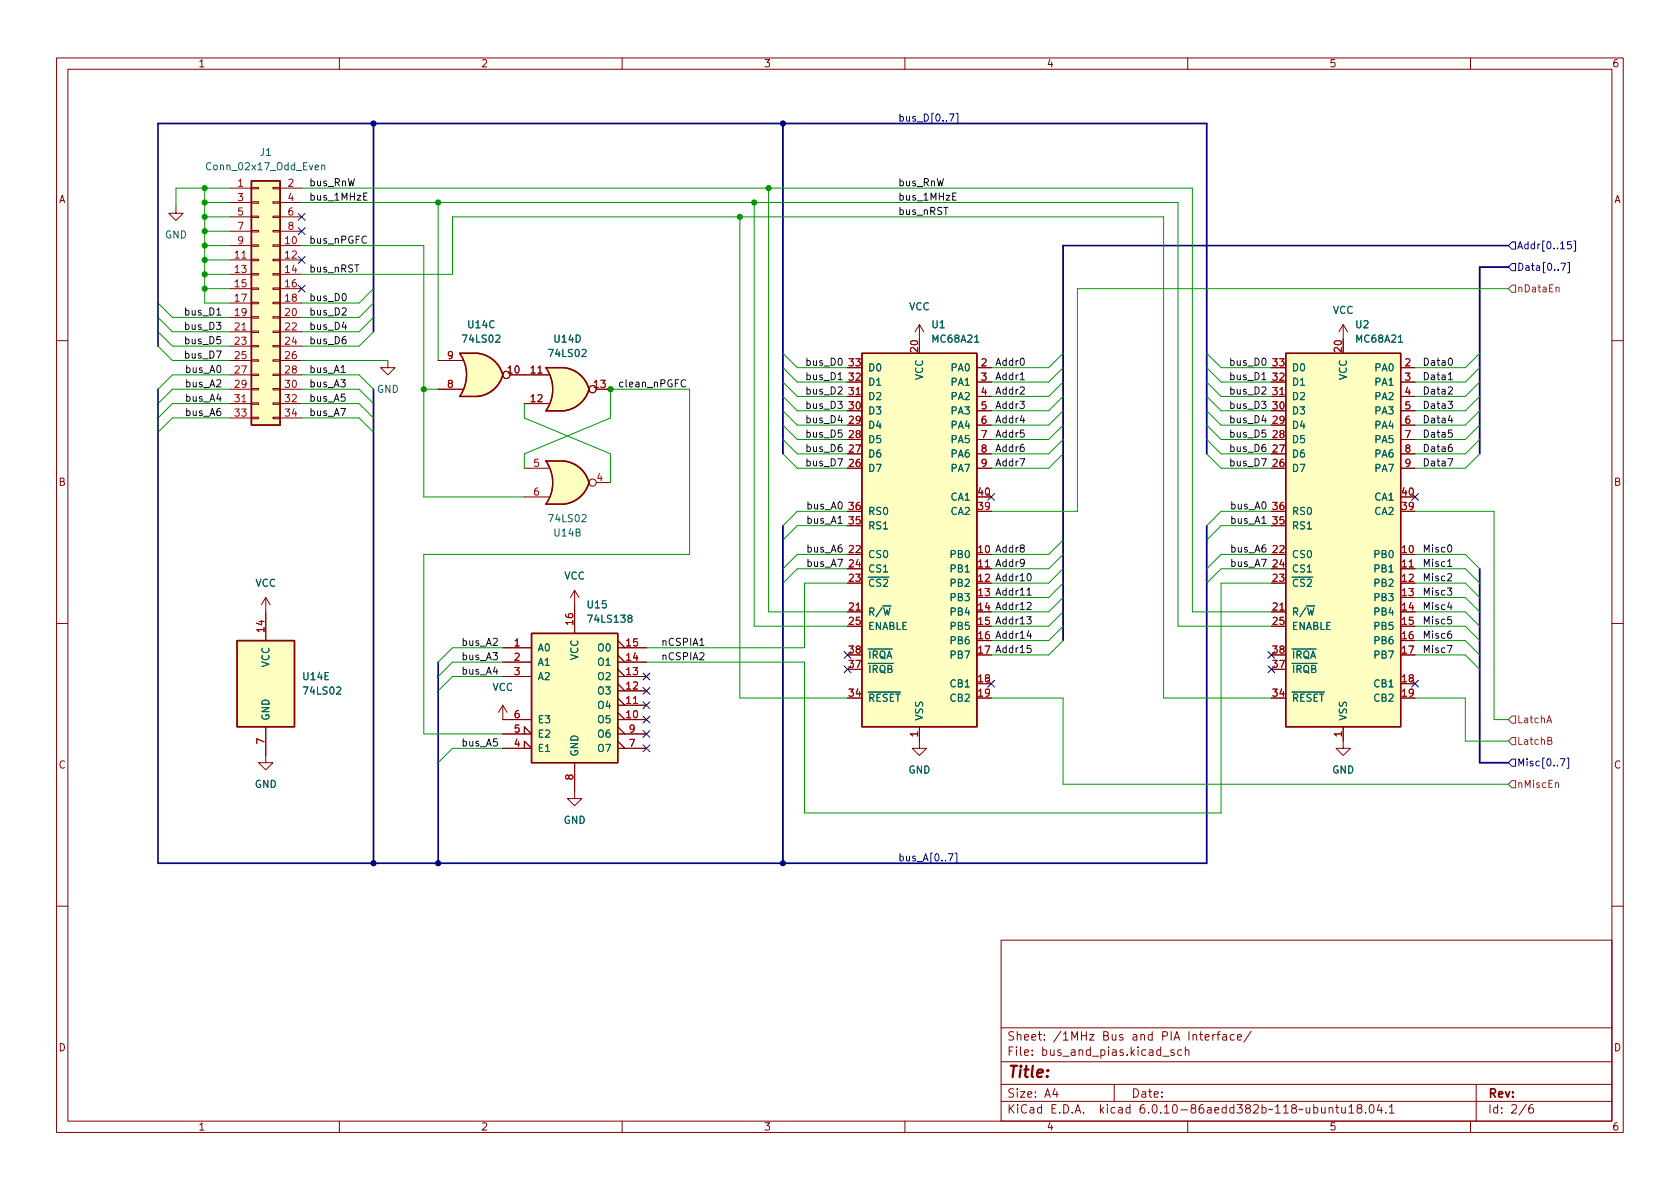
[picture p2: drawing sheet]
<svg xmlns="http://www.w3.org/2000/svg" width="297mm" height="210mm" viewBox="0 0 297 210" stroke-linecap="round" stroke-linejoin="round" font-family="sans-serif">
<g fill="none" stroke="#840000" stroke-width=".18">
<path d="M10 10.2h277v190.1h-277zM12 12.2h273v186.1h-273zM60 10.2v2M110 10.2v2M160 10.2v2M210 10.2v2M260 10.2v2M31.1 36.4v1.3h1.3l-1.3 1.3-1.3-1.3h1.3M40.6 33.3h3.8M40.6 35.8h3.8M40.6 38.3h3.8M44.4 38.2h1.3v.3h-1.3z"/>
<path d="M44.4 35.7h1.3v.2h-1.3zM44.4 33.1h1.3v.3h-1.3zM48.3 38.2h1.2v.3h-1.2zM48.3 35.7h1.2v.2h-1.2zM48.3 33.1h1.2v.3h-1.2zM49.5 33.3h3.8M49.5 35.8h3.8M49.5 38.3h3.8M40.6 43.4h3.8M40.6 46h3.8M40.6 48.5h3.8M40.6 51h3.8"/>
<path d="M40.6 53.6h3.8M40.6 56.1h3.8M40.6 58.7h3.8M40.6 40.9h3.8M44.4 58.5h1.3v.3h-1.3zM44.4 56h1.3v.3h-1.3zM44.4 53.5h1.3v.2h-1.3zM44.4 50.9h1.3v.3h-1.3zM44.4 48.4h1.3v.2h-1.3zM44.4 45.8h1.3v.3h-1.3zM44.4 43.3h1.3v.3h-1.3zM44.4 40.8h1.3v.2h-1.3z"/>
<path d="M48.3 58.5h1.2v.3h-1.2zM48.3 56h1.2v.3h-1.2zM48.3 53.5h1.2v.2h-1.2zM48.3 50.9h1.2v.3h-1.2zM48.3 48.4h1.2v.2h-1.2zM48.3 45.8h1.2v.3h-1.2zM48.3 43.3h1.2v.3h-1.2zM48.3 40.8h1.2v.2h-1.2zM49.5 43.4h3.8M49.5 46h3.8M49.5 48.5h3.8M49.5 51h3.8"/>
<path d="M49.5 53.6h3.8M49.5 56.1h3.8M49.5 58.7h3.8M49.5 40.9h3.8M162.6 57.4l-.8 1.3M162.6 57.4v2.5M162.6 57.4l.7 1.3M237.5 57.4v2.5M237.5 57.4l-.8 1.3M237.5 57.4l.8 1.3M10 60.2h2M40.6 61.2h3.8"/>
<path d="M40.6 63.7h3.8M40.6 66.3h3.8M40.6 68.8h3.8M40.6 71.4h3.8M40.6 73.9h3.8M44.4 73.8h1.3v.2h-1.3zM44.4 71.2h1.3v.3h-1.3zM44.4 68.7h1.3v.3h-1.3zM44.4 66.2h1.3v.2h-1.3zM44.4 63.6h1.3v.3h-1.3zM44.4 61.1h1.3v.2h-1.3zM48.3 73.8h1.2v.2h-1.2z"/>
<path d="M48.3 71.2h1.2v.3h-1.2zM48.3 68.7h1.2v.3h-1.2zM48.3 66.2h1.2v.2h-1.2zM48.3 63.6h1.2v.3h-1.2zM48.3 61.1h1.2v.2h-1.2zM49.5 61.2h3.8M49.5 63.7h3.8M49.5 66.3h3.8M49.5 68.8h3.8M49.5 71.4h3.8M49.5 73.9h3.8M68.6 63.7v1.3h1.2l-1.2 1.3-1.3-1.3h1.3"/>
<path d="M77.5 63.7h4.3M77.5 68.8h4.3M84.5 62.5h-3.2a6.7 6.7 0 0 1 0 7.6h3.2M90.2 66.3h6.8M92.7 71.4h4.3M99.7 65h-3.2a6.6 6.6 0 0 1 0 7.6h3.2M105.4 68.8h2.5M149.9 70.1h2.5M172.7 65h2.6M172.7 67.6h2.6M172.7 70.1h2.6M172.7 72.6h2.6"/>
<path d="M172.7 75.2h2.6M172.7 77.7h2.6M224.8 70.1h2.5M247.6 65h2.6M247.6 67.6h2.6M247.6 70.1h2.6M247.6 72.6h2.6M247.6 75.2h2.6M247.6 77.7h2.6M285 60.2h2M92.7 82.8h4.3M92.7 87.9h4.3"/>
<path d="M99.7 81.5h-3.2a6.6 6.6 0 0 1 0 7.6h3.2M105.4 85.3h2.5M172.7 80.3h2.6M172.7 82.8h2.6M247.6 80.3h2.6M247.6 82.8h2.6M10 110.2h2M47 105.7v7.6M47 105.7l-.8 1.2M47 105.7l.8 1.2M88.9 114.5h5.1M88.9 119.6h5.1"/>
<path d="M88.9 117.1h5.1M101.6 104.4v7.6M101.6 104.4l-.8 1.3M101.6 104.4l.8 1.3M109.2 114.5h5.1M109.2 119.6h5.1M109.2 118.4l1.3 1.2M109.2 117.1h5.1M109.2 115.8l1.3 1.3M109.2 113.3l1.3 1.2M149.9 108.2h2.5M224.8 108.2h2.5"/>
<path d="M247.6 100.6h2.6M285 110.2h2M47 128.5v6.4h1.3l-1.3 1.2-1.3-1.2h1.3M88.9 132.3h5.1l-1.3-1.2v1.2M88.9 129.8h5.1l-1.3-1.3v1.3M88.9 124.7l-.8 1.3M88.9 124.7v2.5h5.1M88.9 124.7l.8 1.3M101.6 134.9v6.3h1.3l-1.3 1.3-1.3-1.3h1.3M109.2 127.2h5.1M109.2 126l1.3 1.2M109.2 124.7h5.1"/>
<path d="M109.2 123.4l1.3 1.3M109.2 122.2h5.1M109.2 120.9l1.3 1.3M109.2 132.3h5.1M109.2 129.8h5.1M109.2 131.1l1.3 1.2M109.2 128.5l1.3 1.3M162.6 128.5v3.8h1.2l-1.2 1.3-1.3-1.3h1.3M237.5 128.5v3.8h1.3l-1.3 1.3-1.3-1.3h1.3M10 160.2h2M177 166.3h108v32h-108zM285 160.2h2"/>
<path d="M60 198.3v2M110 198.3v2M160 198.3v2M177 194.8h108M177 191.8h108M177 187.8h108M177 181.8h108M186.5 192.5l-.4 1h1M186.9 193v1M197 191.8v3M205.6 186.8h1.1M207.6 185.7l-.4-.1-.2 .2 .1 .3 .5 .1v.4h-.6"/>
<path d="M208.9 185.7l-.4-.1-.3 .3v.4l.2 .3h.5M209.6 185.8l.2-.2 .3 .1 .1 .9M209.6 185.1v1.5M210 198.3v2M213.1 183.4l.7-.1-.1-.3-.4-.1-.2 .2v.8h.6M214.4 182.9v1M214.9 182.9l-.3 .1-.2 .2M215.1 182.9h.6M215.7 182.4l-.3 .2v1.3M216.2 183h.6l.1 .9M216.9 183.3l-.5 .1a.29 .29 0 0 0-.3 .2 .29 .29 0 0 0 .3 .3h.5M218.2 183l-.4-.1-.3 .3v.4l.1 .3h.6"/>
<path d="M218.8 183.4l.7-.1-.1-.3-.4-.1-.2 .2 .1 .8h.5M221.2 182.4l-1.3 1.9M235 196l.2-.2 .4 .1v.9M235 195.8v1M236.1 195.8h.6M236.4 195.3v1.3l.3 .2M237.2 195.8l.1 1h.3l.3-.1M237.9 195.8v1M238.5 195.8l.4-.5v1.5M238.5 196.8h.9M240.2 196l-.3-.3 .1-.2 .2-.2 .4 .1 .2 .2-.1 .2-.6 .2-.2 .3 .1 .4 .2 .1h.3l.3-.3-.1-.4-.2-.1M241.4 196.7v.1"/>
<path d="M242.3 195.4l.1-.1a.81 .81 0 0 1 .6 .7 .81 .81 0 0 1-.3 .8h-.1a.81 .81 0 0 1-.6-.6 .81 .81 0 0 1 .3-.8zM243.9 195.3l-.4 1h.9M244.2 195.8v1M245 196.7v.1M245.6 195.8l.5-.5v1.5M245.6 196.8h.9M260 198.3v2M261 191.8v6.5M269.9 195.3l-1.3 1.9M271 195.3a.6 .6 0 0 0-.7 .7v.5l.1 .3h.5l.2-.1 .1-.5-.2-.2-.4-.1-.3 .3"/>
<circle cx="89.5" cy="66.3" r=".63"/>
<circle cx="104.8" cy="68.8" r=".63"/>
<circle cx="104.8" cy="85.3" r=".63"/>
</g>
<g fill="#ffffc2" stroke="#ffffc2" stroke-width=".18">
<path d="M41.9 113.3h10.2v15.2h-10.2z"/>
<path d="M44.4 32h5.1v43.2h-5.1z"/>
<path d="M227.3 62.5h20.3v66h-20.3z"/>
<path d="M99.1 84l5 1.3a5.2 5.2 0 0 1-4.4 3.8z"/>
<path d="M96.5 89.1h3.2z"/>
<path d="M96.5 81.5h3.2z"/>
<path d="M96.5 81.5h3.2v7.6h-3.2a6.7 6.7 0 0 0 0-7.6z"/>
<path d="M99.7 81.5a5.1 5.1 0 0 1 4.4 3.8l-4.9 1.3z"/>
<path d="M99.1 67.5l5 1.3a5.2 5.2 0 0 1-4.4 3.8z"/>
<path d="M96.5 72.6h3.2z"/>
<path d="M96.5 65h3.2z"/>
<path d="M96.5 65h3.2v7.6h-3.2a6.7 6.7 0 0 0 0-7.6z"/>
<path d="M99.7 65a5.1 5.1 0 0 1 4.4 3.8l-4.9 1.3z"/>
<path d="M152.4 62.5h20.3v66h-20.3z"/>
<path d="M84.5 62.5a5.2 5.2 0 0 1 4.4 3.8l-5 1.3z"/>
<path d="M81.3 62.5h3.2z"/>
<path d="M81.3 70.1h3.2z"/>
<path d="M81.3 62.5h3.2v7.6h-3.2a6.6 6.6 0 0 0 0-7.6z"/>
<path d="M83.9 65l5 1.3a5.1 5.1 0 0 1-4.4 3.8z"/>
<path d="M94 112h15.2v22.9h-15.2z"/>
</g>
<path d="M44.4 32h5.1v43.2h-5.1zM81.3 62.5h3.2a5.2 5.2 0 0 1 4.4 3.8 5.1 5.1 0 0 1-4.4 3.8h-3.2a6.6 6.6 0 0 0 0-7.6M99.7 65h-3.2a6.6 6.6 0 0 1 0 7.6h3.2M99.7 65a5.1 5.1 0 0 1 4.4 3.8 5.2 5.2 0 0 1-4.4 3.8M152.4 62.5h20.3v66h-20.3zM227.3 62.5h20.3v66h-20.3zM96.5 81.5h3.2M96.5 81.5a6.6 6.6 0 0 1 0 7.6h3.2M99.7 81.5a5.1 5.1 0 0 1 4.4 3.8 5.2 5.2 0 0 1-4.4 3.8M41.9 113.3h10.2v15.2h-10.2zM94 112h15.2v22.9h-15.2z" fill="none" stroke="#840000" stroke-width=".25"/>
<path d="M56.9 29.3l.2-.1h.3v.8M56.9 29.2v.8" fill="none" stroke="#006464" stroke-width=".18"/>
<g fill="none" stroke="#000084" stroke-width=".18">
<path d="M52.7 37.7l1.2 1.3M53.9 37.7l-1.2 1.3M167.8 20.2h.9l-.6 1.2M169 20h.3v1.9h-.3M52.7 50.4l1.2 1.3M52.7 40.3l1.2 1.2M52.7 45.4l1.2 1.2M53.9 50.4l-1.2 1.3M53.9 40.3l-1.2 1.2M53.9 45.4l-1.2 1.2M267.3 46.6h.7v1.3h-.7l-.6-.7zM267.3 42.8h.7v1.3h-.7l-.6-.7z"/>
<path d="M276 46.5h.8l-.5 1.3M277.2 46.4h.3v1.8h-.3M277.8 42.7h-.6l-.1 .6 .2-.1 .4 .1 .2 .2-.1 .4-.2 .1-.5-.1M278.3 42.6h.3v1.8h-.3M174.7 87.3l1.2 1.2M175.9 87.3l-1.2 1.2M249.6 87.3l1.2 1.2M250.8 87.3l-1.2 1.2M113.7 119l1.2 1.2M114.9 119l-1.2 1.2M149.3 115.2l1.2 1.2M149.3 117.7l1.2 1.3"/>
<path d="M150.5 115.2l-1.2 1.2M150.5 117.7l-1.2 1.3M224.2 115.2l1.2 1.2M224.2 117.7l1.2 1.3M225.4 115.2l-1.2 1.2M225.4 117.7l-1.2 1.3M113.7 129.2l1.2 1.2M113.7 124.1l1.2 1.2M113.7 121.6l1.2 1.2M113.7 131.7l1.2 1.2M113.7 126.6l1.2 1.3M114.9 129.2l-1.2 1.2"/>
<path d="M114.9 124.1l-1.2 1.2M114.9 121.6l-1.2 1.2M114.9 131.7l-1.2 1.2M114.9 126.6l-1.2 1.3M174.7 120.3l1.2 1.2M175.9 120.3l-1.2 1.2M249.6 120.3l1.2 1.2M250.8 120.3l-1.2 1.2M267.3 134.2h.7v1.3h-.7l-.6-.6zM275.9 134.2h.8l-.5 1.2M277.1 134.1h.3v1.8h-.3M167.7 151h.8l-.5 1.2"/>
<path d="M168.9 150.8h.3v1.9h-.3"/>
</g>
<path d="M267.3 50.4h.7v1.3h-.7l-.6-.7zM275.1 50.9l.2-.1h.3l.1 .8M267.3 130.4h.7v1.3h-.7l-.6-.6zM267.3 126.6h.7v1.3h-.7l-.6-.7zM267.3 138h.7v1.3h-.7l-.6-.6zM273.5 127.8l.4-1.2 .4 1.2M273.7 131l.5-.1 .1-.2v-.2l-.6-.1v1.2h.5l.1-.1 .1-.3-.3-.2M275 138.5l.2-.1 .3 .1 .1 .8" fill="none" stroke="#725600" stroke-width=".18"/>
<g fill="none" stroke="#0f0f0f" stroke-width=".18">
<path d="M64.3 34.7h.4M64.9 34.1h-.6v1.3h.6M168.4 34.7h.5M169 34.1h-.6v1.3h.6M60.8 56.9l-.3 .9h.8M60.3 65.9h.7M121.2 67.3a.6 .6 0 0 0-.8 .4 .6 .6 0 0 0 .6 .7l.2-.1M180.4 67.1h.7M256 71h.8l-.4 .4 .3 .2v.5l-.1 .1-.6-.1M256.1 68.5l.5-.1 .2 .4-.8 .9h.8M256.1 67.1h.7M256.2 63.5l.2-.2a.68 .68 0 0 1 .4 .7 .68 .68 0 0 1-.4 .6l-.2-.1-.1-.4z"/>
<path d="M256.4 73.4l-.3 .9h.8M256.7 78.6h-.4a.86 .86 0 0 0 0 1.2l.4-.1 .1-.4-.2-.2h-.4l-.1 .2M256.7 76h-.6v.6l.2-.1 .4 .1 .1 .2-.1 .4-.1 .1-.5-.1M256 81.1h.9l-.6 1.3M256.1 96.4h.2a.68 .68 0 0 1 .4 .6 .68 .68 0 0 1-.4 .6 .85 .85 0 0 1-.2-1.2zM123.8 114.1h.7M181.5 109.1h.8l-.4 .4 .4 .2v.5l-.2 .1-.6-.1M181.6 106.6l.5-.1 .2 .4-.8 .9h.8M181.6 104.3l.4-.3v1.2M181.6 105.2h.7M181.7 101.6l.2-.2a.68 .68 0 0 1 .4 .7 .68 .68 0 0 1-.4 .6l-.2-.1-.1-.4zM181.9 111.5l-.3 .9h.8"/>
<path d="M182.2 112v.9M182.3 114.1h-.6l-.1 .6 .2-.1 .4 .1 .1 .2v.4l-.2 .1-.5-.1M255.9 114.1h.8l-.5 1.3M255.9 104h.8l-.4 .5 .3 .1v.5l-.2 .1-.5-.1M256 101.6l.4-.2 .3 .4-.8 .9h.8M256 100.2h.7M256.3 106.5l-.3 .9h.7M256.6 111.6l-.4 .1a.86 .86 0 0 0 0 1.2l.4-.2 .1-.4-.3-.2h-.2l-.2 .2M256.6 109.1h-.6v.6l.1-.2 .5 .1 .1 .2-.1 .4-.2 .1-.4-.1"/>
</g>
<path d="M66 21.8v36.9M138.4 21.8v58.5M266.7 43.4h-78.7v69.9M266.7 47.2h-5.1v33.1M27.9 68.8v83.8h185.5v-59.6M27.9 61.2v-39.4h185.5v58.5M66 68.8v83.8M138.4 93v59.6M77.5 117.1v35.5M261.6 100.6v34.3h5.1" fill="none" stroke="#000084" stroke-width=".3"/>
<g fill="none" stroke="#009600" stroke-width=".18">
<path d="M36.2 38.3h4.4M36.2 35.8h4.4M36.2 33.3v20.3h4.4M40.6 33.3h-9.5v3.1M53.3 35.8h155v74.9h16.5M53.3 33.3h157.5v74.9h14M77.5 35.8v27.9M130.8 38.3v85.1h19.1M133.3 35.8v74.9h16.6M135.9 33.3v74.9h14M27.9 58.7l2.6 2.5h10.1M27.9 53.6l2.6 2.5h10.1"/>
<path d="M27.9 56.1l2.6 2.6h10.1M36.2 51h4.4M36.2 46h4.4M36.2 43.4h4.4M36.2 40.9h4.4M36.2 48.5h4.4M53.3 48.5h26.7v-10.2h125.7v85.1h19.1M53.3 43.4h21.6v44.5h17.8M66 51l-2.5 2.6h-10.2M66 58.7l-2.5 2.5h-10.2M66 53.6l-2.5 2.5h-10.2M66 56.1l-2.5 2.6h-10.2"/>
<path d="M266.7 51h-76.2v39.4h-15.2M27.9 61.2l2.6 2.5h10.1M40.6 71.4h-10.1l-2.6 2.5M40.6 68.8h-10.1l-2.6 2.6M40.6 66.3h-10.1l-2.6 2.5M40.6 73.9h-10.1l-2.6 2.5M53.3 63.7h15.3M53.3 71.4h10.2l2.5 2.5M53.3 68.8h10.2l2.5 2.6M53.3 66.3h10.2l2.5 2.5M53.3 73.9h10.2l2.5 2.5M74.9 68.8h2.6"/>
<path d="M92.7 71.4v2.5l15.2 6.4v5M138.4 70.1l2.6 2.5h8.9M138.4 72.6l2.6 2.6h8.9M138.4 75.2l2.6 2.5h8.9M138.4 77.7l2.6 2.6h8.9M138.4 62.5l2.6 2.5h8.9M138.4 65l2.6 2.6h8.9M138.4 67.6l2.6 2.5h8.9M188 70.1l-2.6 2.5h-10.1M188 72.6l-2.6 2.6h-10.1M188 75.2l-2.6 2.5h-10.1M188 77.7l-2.6 2.6h-10.1"/>
<path d="M188 62.5l-2.6 2.5h-10.1M188 65l-2.6 2.6h-10.1M188 67.6l-2.6 2.5h-10.1M213.4 70.1l2.5 2.5h8.9M213.4 72.6l2.5 2.6h8.9M213.4 75.2l2.5 2.5h8.9M213.4 77.7l2.5 2.6h8.9M213.4 62.5l2.5 2.5h8.9M213.4 65l2.5 2.6h8.9M213.4 67.6l2.5 2.5h8.9M261.6 70.1l-2.5 2.5h-8.9M261.6 72.6l-2.5 2.6h-8.9"/>
<path d="M261.6 75.2l-2.5 2.5h-8.9M261.6 77.7l-2.5 2.6h-8.9M261.6 62.5l-2.5 2.5h-8.9M261.6 65l-2.5 2.6h-8.9M261.6 67.6l-2.5 2.5h-8.9M92.7 82.8v-2.5l15.2-6.4v-5.1h14v29.2h-47v31.8h14M138.4 80.3l2.6 2.5h8.9M149.9 90.4h-8.9l-2.6 2.6M149.9 98h-8.9l-2.6 2.6M149.9 93h-8.9l-2.6 2.5M188 80.3l-2.6 2.5h-10.1M188 95.5l-2.6 2.5h-10.1"/>
<path d="M188 98l-2.6 2.6h-10.1M213.4 80.3l2.5 2.5h8.9M224.8 90.4h-8.9l-2.5 2.6M224.8 98h-8.9l-2.5 2.6M224.8 93h-8.9l-2.5 2.5M250.2 90.4h14v36.8h2.5M250.2 98h8.9l2.5 2.6M261.6 80.3l-2.5 2.5h-8.9M88.9 114.5h-8.9l-2.5 2.6M88.9 117.1h-8.9l-2.5 2.5M88.9 119.6h-8.9l-2.5 2.6M149.9 103.1h-7.7v11.4h-27.9"/>
<path d="M149.9 100.6h-8.9l-2.6 2.5M188 103.1l-2.6 2.6h-10.1M188 100.6l-2.6 2.5h-10.1M188 108.2l-2.6 2.5h-10.1M188 105.7l-2.6 2.5h-10.1M188 110.7l-2.6 2.6h-10.1M188 113.3l-2.6 2.5h-10.1M224.8 103.1h-8.9v40.7h-73.7v-26.7h-27.9M224.8 100.6h-8.9l-2.5 2.5M250.2 105.7h8.9l2.5 2.5M250.2 103.1h8.9l2.5 2.6M250.2 100.6h8.9l2.5 2.5"/>
<path d="M250.2 110.7h8.9l2.5 2.6M250.2 108.2h8.9l2.5 2.5M250.2 113.3h8.9l2.5 2.5M250.2 115.8h8.9l2.5 2.6M88.9 132.3h-8.9l-2.5 2.6M175.3 123.4h12.7v15.3h78.7M250.2 123.4h8.9v7.7h7.6"/>
</g>
<g fill="#000084" stroke="#000084" stroke-width=".18">
<circle cx="138.4" cy="152.6" r=".46"/>
<circle cx="138.4" cy="21.8" r=".46"/>
<circle cx="66" cy="21.8" r=".46"/>
<circle cx="77.5" cy="152.6" r=".46"/>
<circle cx="66" cy="152.6" r=".46"/>
</g>
<g fill="#009600" stroke="#009600" stroke-width=".18">
<circle cx="130.8" cy="38.3" r=".46"/>
<circle cx="135.9" cy="33.3" r=".46"/>
<circle cx="133.3" cy="35.8" r=".46"/>
<circle cx="36.2" cy="33.3" r=".46"/>
<circle cx="77.5" cy="35.8" r=".46"/>
<circle cx="107.9" cy="68.8" r=".46"/>
<circle cx="36.2" cy="38.3" r=".46"/>
<circle cx="36.2" cy="35.8" r=".46"/>
<circle cx="36.2" cy="51" r=".46"/>
<circle cx="36.2" cy="48.5" r=".46"/>
<circle cx="36.2" cy="46" r=".46"/>
<circle cx="36.2" cy="40.9" r=".46"/>
<circle cx="36.2" cy="43.4" r=".46"/>
<circle cx="74.9" cy="68.8" r=".46"/>
</g>
<text font-size="2.8" fill="#840000" x="178" y="190.6">Title:</text>
<g font-size="2.1" fill="#840000">
<text x="178" y="184">Sheet: /1MHz Bus and PIA Interface/</text>
<text x="178" y="186.7">File: bus_and_pias.kicad_sch</text>
<text x="178" y="196.9">KiCad E.D.A. kicad 6.0.10-86aedd382b~118~ubuntu18.04.1</text>
<text x="178" y="194.1">Size: A4</text>
<text x="200" y="194.1">Date:</text>
<text x="263" y="194.1">Rev:</text>
<text x="263" y="196.9">Id: 2/6</text>
</g>
<g font-size="1.8" fill="#840000">
<text x="35" y="11.9">1</text>
<text x="85" y="11.9">2</text>
<text x="135" y="11.9">3</text>
<text x="185" y="11.9">4</text>
<text x="235" y="11.9">5</text>
<text x="285" y="11.9">6</text>
<text x="10.3" y="35.9">A</text>
<text x="285.3" y="35.9">A</text>
<text x="10.3" y="85.9">B</text>
<text x="285.3" y="85.9">B</text>
<text x="173" y="100.3">11 Addr9</text>
<text x="10.3" y="135.9">C</text>
<text x="285.3" y="135.9">C</text>
<text x="10.3" y="185.9">D</text>
<text x="285.3" y="185.9">D</text>
<text x="35" y="199.9">1</text>
<text x="85" y="199.9">2</text>
<text x="135" y="199.9">3</text>
<text x="185" y="199.9">4</text>
<text x="235" y="199.9">5</text>
<text x="285" y="199.9">6</text>
</g>
<g font-size="1.8" fill="#000084">
<text x="158.7" y="21.5">bus_D[0..7]</text>
<text x="268.2" y="47.9">Data[0..7]</text>
<text x="268.2" y="44.1">Addr[0..15]</text>
<text x="268.2" y="135.5">Misc[0..7]</text>
<text x="158.7" y="152.3">bus_A[0..7]</text>
</g>
<g font-size="1.8" fill="#006464">
<text x="46" y="27.6">J1</text>
<text x="36.9" y="30.1">Conn_02x17_Odd_Even</text>
<text x="29.1" y="42.2">GND</text>
<text x="82.8" y="58">U14C</text>
<text x="160.7" y="54.9">VCC</text>
<text x="164.8" y="58">U1</text>
<text x="235.6" y="55.5">VCC</text>
<text x="239.7" y="58">U2</text>
<text x="82" y="60.6">74LS02</text>
<text x="97.2" y="63.1">74LS02</text>
<text x="98.1" y="60.6">U14D</text>
<text x="153.4" y="65.7">D0</text>
<text x="165" y="60.6">MC68A21</text>
<text x="168.3" y="65.7">PA0</text>
<text x="228.3" y="65.7">D0</text>
<text x="239.9" y="60.6">MC68A21</text>
<text x="243.2" y="65.7">PA0</text>
<text x="66.6" y="69.5">GND</text>
<text x="153.4" y="70.7">D2</text>
<text x="153.4" y="68.2">D1</text>
<text x="163.2" y="67.2" transform="rotate(-90 163.2 67.2)">VCC</text>
<text x="168.3" y="68.2">PA1</text>
<text x="168.3" y="70.7">PA2</text>
<text x="228.3" y="70.7">D2</text>
<text x="228.3" y="68.2">D1</text>
<text x="238.1" y="67.2" transform="rotate(-90 238.1 67.2)">VCC</text>
<text x="243.2" y="68.2">PA1</text>
<text x="243.2" y="70.7">PA2</text>
<text x="153.4" y="75.8">D4</text>
<text x="153.4" y="73.3">D3</text>
<text x="168.3" y="73.3">PA3</text>
<text x="168.3" y="75.8">PA4</text>
<text x="228.3" y="75.8">D4</text>
<text x="228.3" y="73.3">D3</text>
<text x="243.2" y="73.3">PA3</text>
<text x="243.2" y="75.8">PA4</text>
<text x="153.4" y="83.4">D7</text>
<text x="153.4" y="80.9">D6</text>
<text x="153.4" y="78.4">D5</text>
<text x="168.3" y="78.4">PA5</text>
<text x="168.3" y="80.9">PA6</text>
<text x="168.3" y="83.4">PA7</text>
<text x="228.3" y="83.4">D7</text>
<text x="228.3" y="80.9">D6</text>
<text x="228.3" y="78.4">D5</text>
<text x="243.2" y="78.4">PA5</text>
<text x="243.2" y="80.9">PA6</text>
<text x="243.2" y="83.4">PA7</text>
<text x="168.2" y="88.5">CA1</text>
<text x="243.1" y="88.5">CA1</text>
<text x="97.2" y="92.3">74LS02</text>
<text x="98.1" y="94.9">U14B</text>
<text x="153.4" y="93.6">RS1</text>
<text x="153.4" y="91.1">RS0</text>
<text x="168.2" y="91.1">CA2</text>
<text x="228.3" y="93.6">RS1</text>
<text x="228.3" y="91.1">RS0</text>
<text x="243.1" y="91.1">CA2</text>
<text x="153.4" y="98.7">CS0</text>
<text x="153.4" y="101.2">CS1</text>
<text x="168.3" y="98.7">PB0</text>
<text x="168.3" y="101.2">PB1</text>
<text x="228.3" y="98.7">CS0</text>
<text x="228.3" y="101.2">CS1</text>
<text x="243.2" y="98.7">PB0</text>
<text x="243.2" y="101.2">PB1</text>
<text x="45.1" y="103.8">VCC</text>
<text x="99.7" y="102.5">VCC</text>
<text x="104" y="107.6">U15</text>
<text x="153.4" y="103.8">~{CS2}</text>
<text x="168.3" y="103.8">PB2</text>
<text x="168.3" y="106.3">PB3</text>
<text x="228.3" y="103.8">~{CS2}</text>
<text x="243.2" y="103.8">PB2</text>
<text x="243.2" y="106.3">PB3</text>
<text x="104.3" y="110.1">74LS138</text>
<text x="153.4" y="108.8">R/~{W}</text>
<text x="153.4" y="111.4">ENABLE</text>
<text x="168.3" y="108.8">PB4</text>
<text x="168.3" y="111.4">PB5</text>
<text x="168.3" y="113.9">PB6</text>
<text x="228.3" y="108.8">R/~{W}</text>
<text x="228.3" y="111.4">ENABLE</text>
<text x="243.2" y="108.8">PB4</text>
<text x="243.2" y="111.4">PB5</text>
<text x="243.2" y="113.9">PB6</text>
<text x="47.6" y="118" transform="rotate(-90 47.6 118)">VCC</text>
<text x="95" y="115.2">A0</text>
<text x="95" y="117.7">A1</text>
<text x="102.2" y="116.8" transform="rotate(-90 102.2 116.8)">VCC</text>
<text x="105.8" y="117.7">O1</text>
<text x="105.8" y="115.2">O0</text>
<text x="153.4" y="119">~{IRQB}</text>
<text x="153.4" y="116.5">~{IRQA}</text>
<text x="168.3" y="116.5">PB7</text>
<text x="228.3" y="119">~{IRQB}</text>
<text x="228.3" y="116.5">~{IRQA}</text>
<text x="243.2" y="116.5">PB7</text>
<text x="53.7" y="120.3">U14E</text>
<text x="53.9" y="122.8">74LS02</text>
<text x="87" y="122.2">VCC</text>
<text x="95" y="120.3">A2</text>
<text x="105.8" y="125.3">O4</text>
<text x="105.8" y="122.8">O3</text>
<text x="105.8" y="120.3">O2</text>
<text x="153.4" y="124.1">~{RESET}</text>
<text x="168.2" y="121.5">CB1</text>
<text x="168.2" y="124.1">CB2</text>
<text x="228.3" y="124.1">~{RESET}</text>
<text x="243.1" y="121.5">CB1</text>
<text x="243.1" y="124.1">CB2</text>
<text x="47.6" y="127.5" transform="rotate(-90 47.6 127.5)">GND</text>
<text x="95" y="130.4">E2</text>
<text x="95" y="127.9">E3</text>
<text x="105.8" y="127.9">O5</text>
<text x="105.8" y="130.4">O6</text>
<text x="163.2" y="127.5" transform="rotate(-90 163.2 127.5)">VSS</text>
<text x="238.1" y="127.5" transform="rotate(-90 238.1 127.5)">VSS</text>
<text x="95" y="133">E1</text>
<text x="102.2" y="133.9" transform="rotate(-90 102.2 133.9)">GND</text>
<text x="105.8" y="133">O7</text>
<text x="160.6" y="136.8">GND</text>
<text x="235.5" y="136.8">GND</text>
<text x="45" y="139.3">GND</text>
<text x="99.6" y="145.7">GND</text>
</g>
<g font-size="1.8" fill="#a90000">
<text x="42.1" y="33">1</text>
<text x="42.1" y="35.6">3</text>
<text x="50.9" y="33">2</text>
<text x="50.9" y="35.6">4</text>
<text x="42.1" y="38.1">5</text>
<text x="42.1" y="40.6">7</text>
<text x="50.9" y="38.1">6</text>
<text x="50.9" y="40.6">8</text>
<text x="41.6" y="45.7">11</text>
<text x="42.1" y="43.2">9</text>
<text x="50.5" y="43.2">10</text>
<text x="50.5" y="45.7">12</text>
<text x="41.6" y="48.3">13</text>
<text x="41.6" y="50.8">15</text>
<text x="41.6" y="53.3">17</text>
<text x="50.5" y="48.3">14</text>
<text x="50.5" y="50.8">16</text>
<text x="50.5" y="53.3">18</text>
<text x="41.6" y="55.9">19</text>
<text x="41.6" y="58.4">21</text>
<text x="50.5" y="55.9">20</text>
<text x="50.5" y="58.4">22</text>
<text x="41.6" y="61">23</text>
<text x="41.6" y="63.5">25</text>
<text x="50.5" y="61">24</text>
<text x="50.5" y="63.5">26</text>
<text x="79.1" y="63.5">9</text>
<text x="150.1" y="64.8">33</text>
<text x="162.3" y="62.2" transform="rotate(-90 162.3 62.2)">20</text>
<text x="173.5" y="64.8">2</text>
<text x="225.1" y="64.8">33</text>
<text x="237.2" y="62.2" transform="rotate(-90 237.2 62.2)">20</text>
<text x="248.4" y="64.8">2</text>
<text x="41.6" y="66">27</text>
<text x="41.6" y="68.6">29</text>
<text x="41.6" y="71.1">31</text>
<text x="50.5" y="66">28</text>
<text x="50.5" y="68.6">30</text>
<text x="50.5" y="71.1">32</text>
<text x="79.1" y="68.6">8</text>
<text x="89.8" y="66">10</text>
<text x="93.9" y="66">11</text>
<text x="93.9" y="71.1">12</text>
<text x="105.1" y="68.6">13</text>
<text x="150.1" y="69.8">31</text>
<text x="150.1" y="67.3">32</text>
<text x="173.5" y="67.3">3</text>
<text x="173.5" y="69.8">4</text>
<text x="225.1" y="69.8">31</text>
<text x="225.1" y="67.3">32</text>
<text x="248.4" y="67.3">3</text>
<text x="248.4" y="69.8">4</text>
<text x="41.6" y="73.7">33</text>
<text x="50.5" y="73.7">34</text>
<text x="150.1" y="77.5">28</text>
<text x="150.1" y="74.9">29</text>
<text x="150.1" y="72.4">30</text>
<text x="173.5" y="72.4">5</text>
<text x="173.5" y="74.9">6</text>
<text x="173.5" y="77.5">7</text>
<text x="225.1" y="77.5">28</text>
<text x="225.1" y="74.9">29</text>
<text x="225.1" y="72.4">30</text>
<text x="248.4" y="72.4">5</text>
<text x="248.4" y="74.9">6</text>
<text x="248.4" y="77.5">7</text>
<text x="94.4" y="82.5">5</text>
<text x="150.1" y="82.5">26</text>
<text x="150.1" y="80">27</text>
<text x="173.5" y="80">8</text>
<text x="173.5" y="82.5">9</text>
<text x="225.1" y="82.5">26</text>
<text x="225.1" y="80">27</text>
<text x="248.4" y="80">8</text>
<text x="248.4" y="82.5">9</text>
<text x="94.4" y="87.6">6</text>
<text x="105.6" y="85.1">4</text>
<text x="173" y="87.6">40</text>
<text x="247.9" y="87.6">40</text>
<text x="150.1" y="92.7">35</text>
<text x="150.1" y="90.2">36</text>
<text x="173" y="90.2">39</text>
<text x="225.1" y="92.7">35</text>
<text x="225.1" y="90.2">36</text>
<text x="247.9" y="90.2">39</text>
<text x="150.1" y="97.8">22</text>
<text x="150.1" y="100.3">24</text>
<text x="173" y="97.8">10</text>
<text x="173" y="100.3">11</text>
<text x="225.1" y="97.8">22</text>
<text x="225.1" y="100.3">24</text>
<text x="247.9" y="97.8">10</text>
<text x="247.9" y="100.3">11</text>
<text x="150.1" y="107.9">21</text>
<text x="150.1" y="102.9">23</text>
<text x="173" y="102.9">12</text>
<text x="173" y="105.4">13</text>
<text x="173" y="107.9">14</text>
<text x="225.1" y="107.9">21</text>
<text x="225.1" y="102.9">23</text>
<text x="247.9" y="102.9">12</text>
<text x="247.9" y="105.4">13</text>
<text x="247.9" y="107.9">14</text>
<text x="46.7" y="111.7" transform="rotate(-90 46.7 111.7)">14</text>
<text x="101.3" y="110.5" transform="rotate(-90 101.3 110.5)">16</text>
<text x="150.1" y="110.5">25</text>
<text x="173" y="110.5">15</text>
<text x="173" y="113">16</text>
<text x="225.1" y="110.5">25</text>
<text x="247.9" y="110.5">15</text>
<text x="247.9" y="113">16</text>
<text x="90.9" y="114.3">1</text>
<text x="90.9" y="116.8">2</text>
<text x="90.9" y="119.4">3</text>
<text x="110.8" y="119.4">13</text>
<text x="110.8" y="116.8">14</text>
<text x="110.8" y="114.3">15</text>
<text x="150.1" y="118.1">37</text>
<text x="150.1" y="115.6">38</text>
<text x="173" y="115.6">17</text>
<text x="225.1" y="118.1">37</text>
<text x="225.1" y="115.6">38</text>
<text x="247.9" y="115.6">17</text>
<text x="110.8" y="124.5">11</text>
<text x="110.8" y="121.9">12</text>
<text x="150.1" y="123.2">34</text>
<text x="173" y="120.6">18</text>
<text x="173" y="123.2">19</text>
<text x="225.1" y="123.2">34</text>
<text x="247.9" y="120.6">18</text>
<text x="247.9" y="123.2">19</text>
<text x="46.7" y="131.6" transform="rotate(-90 46.7 131.6)">7</text>
<text x="90.9" y="129.5">5</text>
<text x="90.9" y="127">6</text>
<text x="110.8" y="127">10</text>
<text x="111.3" y="129.5">9</text>
<text x="162.3" y="130.3" transform="rotate(-90 162.3 130.3)">1</text>
<text x="237.2" y="130.3" transform="rotate(-90 237.2 130.3)">1</text>
<text x="90.9" y="132.1">4</text>
<text x="101.3" y="137.9" transform="rotate(-90 101.3 137.9)">8</text>
<text x="111.3" y="132.1">7</text>
</g>
<g font-size="1.8" fill="#0f0f0f">
<text x="54.6" y="32.9">bus_RnW</text>
<text x="54.6" y="35.5">bus_1MHzE</text>
<text x="158.7" y="35.5">bus_1MHzE</text>
<text x="158.7" y="32.9">bus_RnW</text>
<text x="158.7" y="38">bus_nRST</text>
<text x="54.6" y="43.1">bus_nPGFC</text>
<text x="54.6" y="48.2">bus_nRST</text>
<text x="54.6" y="53.2">bus_D0</text>
<text x="33" y="58.3">bus_D3</text>
<text x="33" y="55.8">bus_D1</text>
<text x="54.6" y="55.8">bus_D2</text>
<text x="54.6" y="58.3">bus_D4</text>
<text x="33" y="65.9">bus_A0</text>
<text x="33" y="60.9">bus_D5</text>
<text x="33" y="63.4">bus_D7</text>
<text x="54.6" y="60.9">bus_D6</text>
<text x="54.6" y="65.9">bus_A1</text>
<text x="142.8" y="64.7">bus_D0</text>
<text x="175.9" y="64.7">Addr0</text>
<text x="217.8" y="64.7">bus_D0</text>
<text x="251.5" y="64.7">Data0</text>
<text x="33" y="68.5">bus_A2</text>
<text x="33" y="71">bus_A4</text>
<text x="54.6" y="68.5">bus_A3</text>
<text x="54.6" y="71">bus_A5</text>
<text x="109.2" y="68.5">clean_nPGFC</text>
<text x="142.8" y="67.2">bus_D1</text>
<text x="142.8" y="69.7">bus_D2</text>
<text x="175.9" y="67.2">Addr1</text>
<text x="175.9" y="69.7">Addr2</text>
<text x="217.8" y="67.2">bus_D1</text>
<text x="217.8" y="69.7">bus_D2</text>
<text x="251.5" y="67.2">Data1</text>
<text x="251.5" y="69.7">Data2</text>
<text x="33" y="73.6">bus_A6</text>
<text x="54.6" y="73.6">bus_A7</text>
<text x="142.8" y="72.3">bus_D3</text>
<text x="142.8" y="77.4">bus_D5</text>
<text x="142.8" y="74.8">bus_D4</text>
<text x="175.9" y="72.3">Addr3</text>
<text x="175.9" y="77.4">Addr5</text>
<text x="175.9" y="74.8">Addr4</text>
<text x="217.8" y="74.8">bus_D4</text>
<text x="217.8" y="72.3">bus_D3</text>
<text x="217.8" y="77.4">bus_D5</text>
<text x="251.5" y="72.3">Data3</text>
<text x="251.5" y="74.8">Data4</text>
<text x="251.5" y="77.4">Data5</text>
<text x="142.8" y="82.4">bus_D7</text>
<text x="142.8" y="79.9">bus_D6</text>
<text x="175.9" y="82.4">Addr7</text>
<text x="175.9" y="79.9">Addr6</text>
<text x="217.8" y="82.4">bus_D7</text>
<text x="217.8" y="79.9">bus_D6</text>
<text x="251.5" y="82.4">Data7</text>
<text x="251.5" y="79.9">Data6</text>
<text x="142.8" y="90.1">bus_A0</text>
<text x="142.8" y="92.6">bus_A1</text>
<text x="217.8" y="90.1">bus_A0</text>
<text x="217.8" y="92.6">bus_A1</text>
<text x="142.8" y="97.7">bus_A6</text>
<text x="142.8" y="100.2">bus_A7</text>
<text x="173" y="97.8">10 Addr8</text>
<text x="217.8" y="97.7">bus_A6</text>
<text x="217.8" y="100.2">bus_A7</text>
<text x="251.5" y="97.7">Misc0</text>
<text x="251.5" y="100.2">Misc1</text>
<text x="173" y="102.9">12 Addr10</text>
<text x="173" y="105.4">13 Addr11</text>
<text x="173" y="107.9">14 Addr12</text>
<text x="251.5" y="107.8">Misc4</text>
<text x="251.5" y="102.8">Misc2</text>
<text x="251.5" y="105.3">Misc3</text>
<text x="173" y="110.5">15 Addr13</text>
<text x="173" y="113">16 Addr14</text>
<text x="251.5" y="112.9">Misc6</text>
<text x="251.5" y="110.4">Misc5</text>
<text x="81.9" y="114.2">bus_A2</text>
<text x="81.9" y="119.3">bus_A4</text>
<text x="81.9" y="116.7">bus_A3</text>
<text x="116.8" y="114.2">nCSPIA1</text>
<text x="116.8" y="116.7">nCSPIA2</text>
<text x="173" y="115.6">17 Addr15</text>
<text x="251.5" y="115.5">Misc7</text>
<text x="81.9" y="132">bus_A5</text>
</g>
<g font-size="1.8" fill="#725600">
<text x="268.2" y="51.7">nDataEn</text>
<text x="268.2" y="131.7">LatchB</text>
<text x="268.2" y="127.9">LatchA</text>
<text x="268.2" y="139.3">nMiscEn</text>
</g>
</svg>
